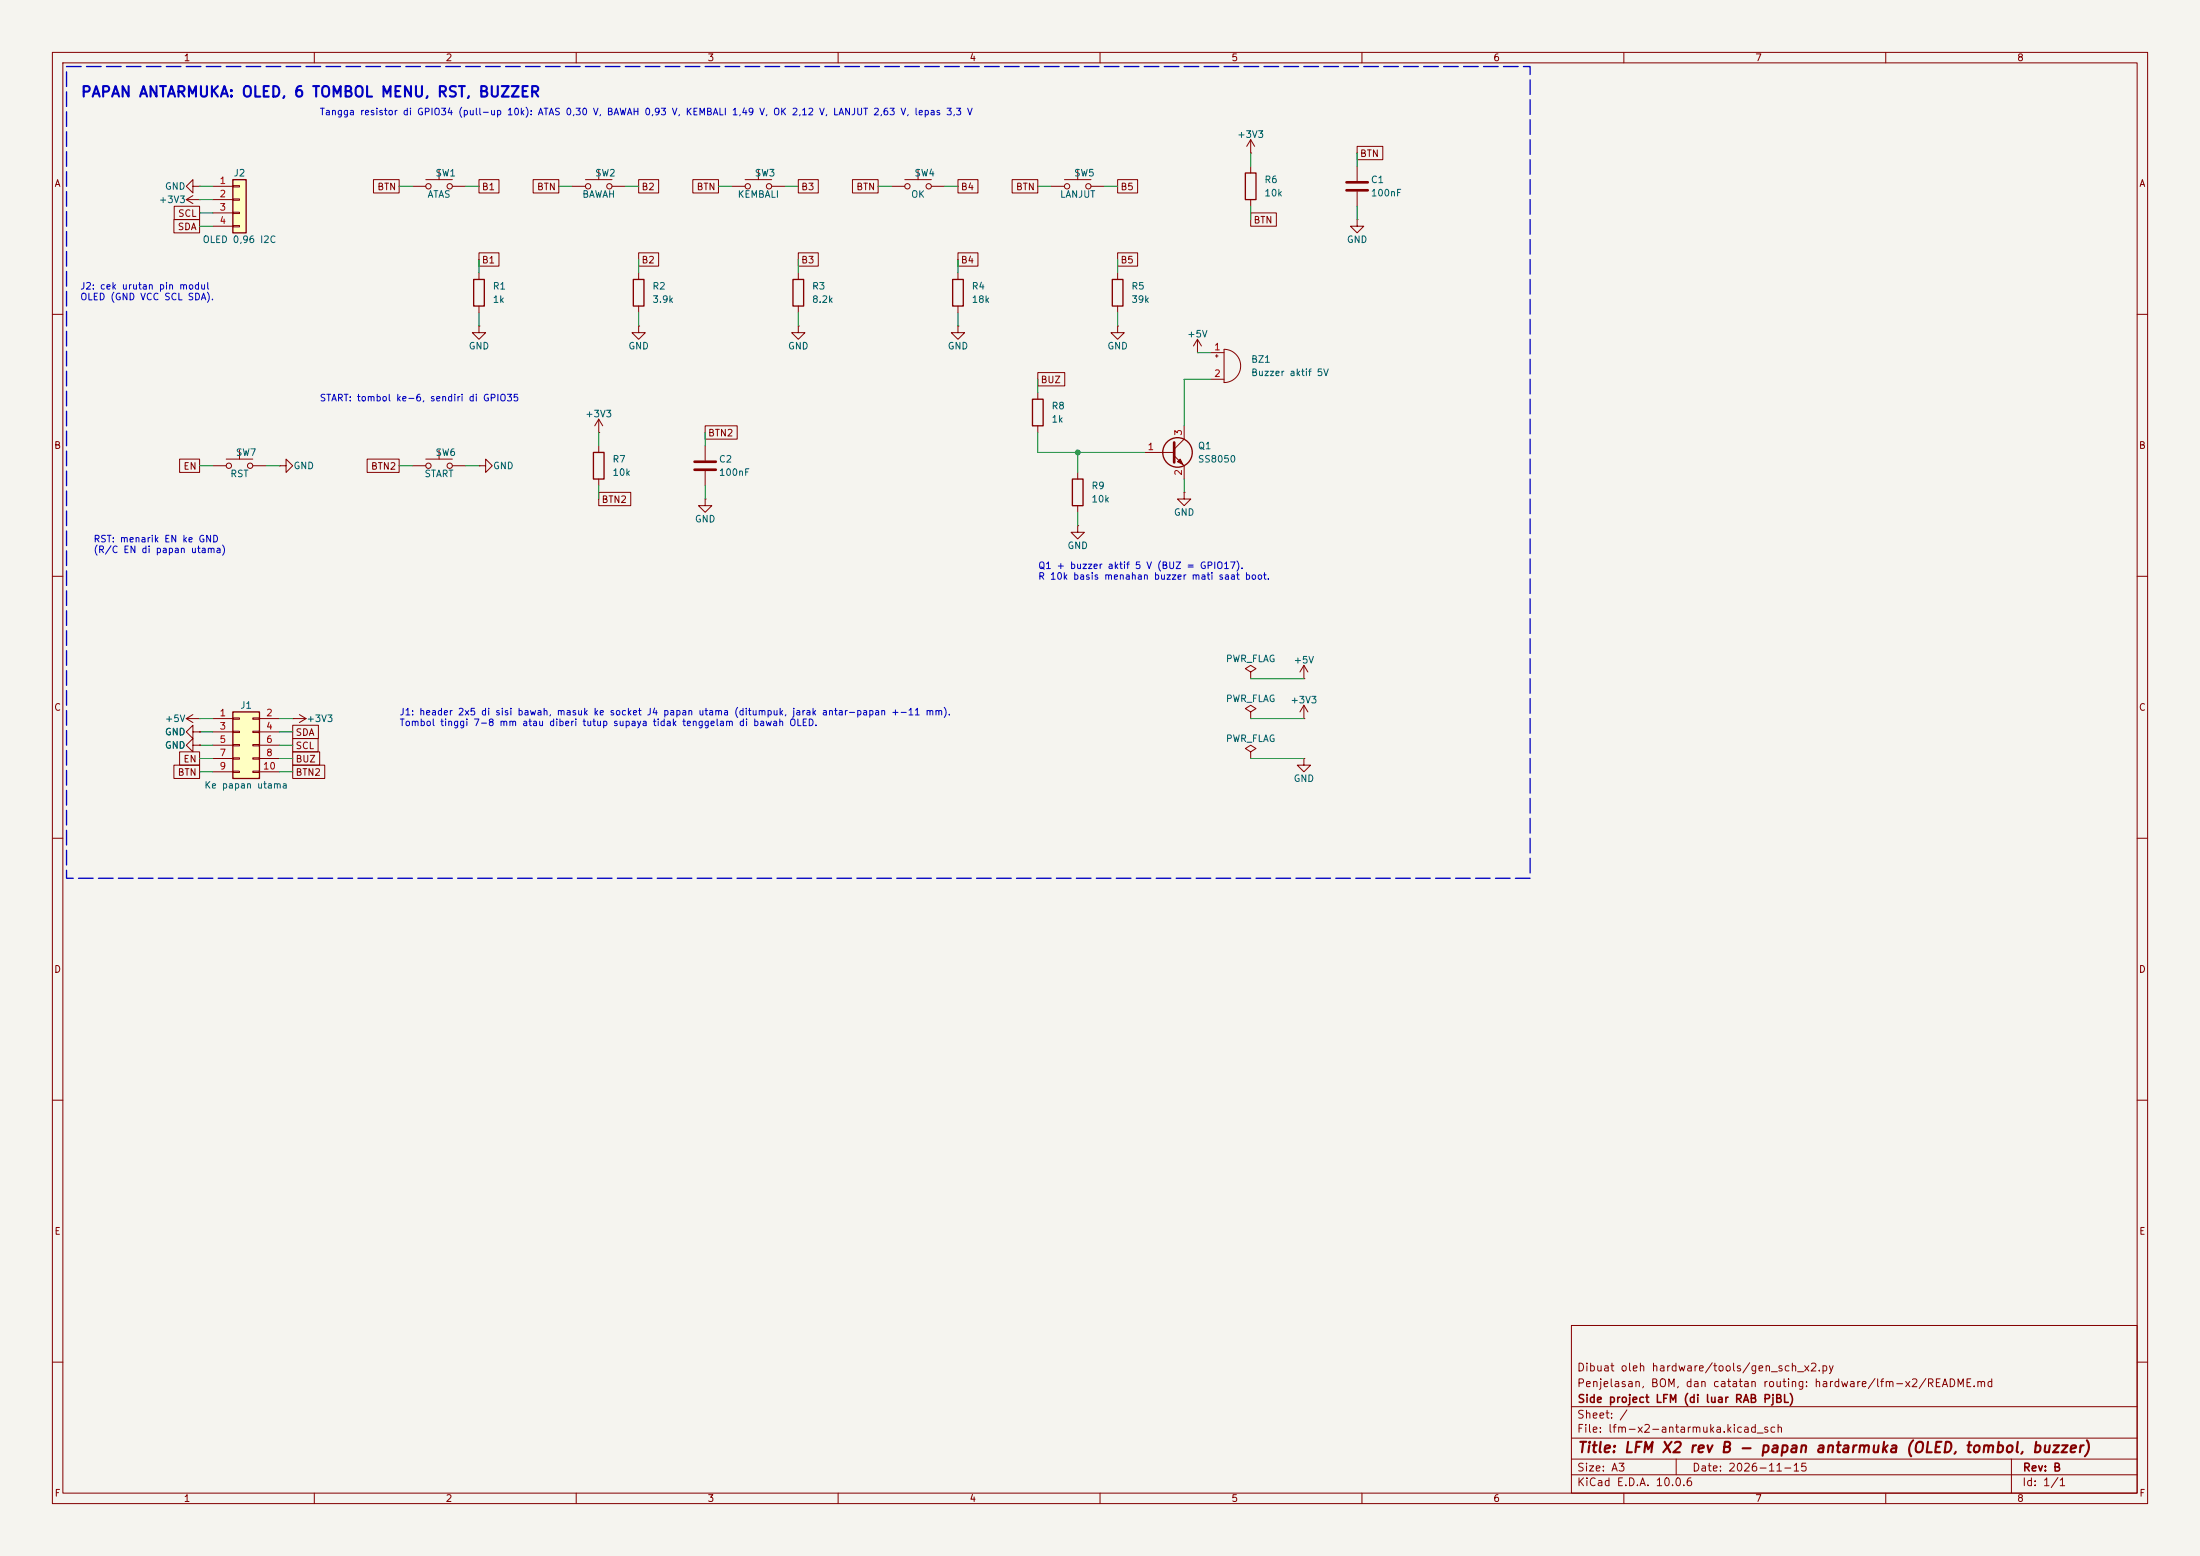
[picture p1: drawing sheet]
<svg xmlns="http://www.w3.org/2000/svg" width="420mm" height="297mm" viewBox="0 0 420 297" stroke-linecap="round" stroke-linejoin="round" font-family="sans-serif">
<path d="M0 0h420v297h-420z" fill="#f5f4ef" stroke="#f5f4ef" stroke-width=".19"/>
<g fill="none" stroke="#840000" stroke-width=".19">
<path d="M10 10h400v277h-400zM12 12h396v273h-396zM60 10v2M110 10v2M160 10v2M210 10v2M260 10v2M310 10v2M360 10v2M36.8 35.6v-1.3l-1.2 1.3 1.2 1.2v-1.2h1.3M38.1 35.6h.1M91.4 52.1v1.2"/>
<path d="M91.4 58.4v1.3M259.1 41.9v1.3h1.2l-1.2 1.3-1.3-1.3h1.3M259.1 41.9h.1M10 60h2M91.4 62.2v1.3h1.3l-1.3 1.3-1.2-1.3h1.2M91.4 62.2h.1M231.1 67.3h2.6M231.1 72.4h2.6M232 67.9h.5M232.3 67.7v.5M233.7 66.7a3.2 3.2 0 0 1 3.1 3.2 3.2 3.2 0 0 1-3.1 3.1zM408 60h2"/>
<path d="M53.3 88.9h1.3v-1.3l1.3 1.3-1.3 1.3v-1.3M53.3 88.9h.1M78.7 88.9h2.6M81.3 87.6h5.1M83.8 85.9v1.7M86.4 88.9h2.5M91.4 88.9h1.3v-1.3l1.3 1.3-1.3 1.3v-1.3M91.4 88.9h.1M134.6 95.3v1.2h1.3l-1.3 1.3-1.3-1.3h1.3M134.6 95.3h.1M10 110h2M408 110h2"/>
<path d="M10 160h2M408 160h2M10 210h2M408 210h2M300 253h108v32h-108zM10 260h2M300 278.5h108M300 274.5h108M300 268.5h108M320 278.5v3M384 278.5v6.5M408 260h2"/>
<path d="M60 285v2M110 285v2M160 285v2M210 285v2M260 285v2M300 281.5h108M310 285v2M360 285v2"/>
<circle cx="81.8" cy="88.9" r=".51"/>
<circle cx="85.9" cy="88.9" r=".51"/>
</g>
<path d="M90.4 53.3h2.1v5.1h-2.1z" fill="none" stroke="#840000" stroke-width=".25"/>
<path d="M44.4 34.3h2.6v10.2h-2.6z" fill="#ffffc2"/>
<path d="M44.4 34.3h2.6v10.2h-2.6z" fill="none" stroke="#840000" stroke-width=".25"/>
<path d="M40.6 35.6h3.8M40.6 38.1h3.8M44.4 35.4h1.3v.3h-1.3zM44.4 38h1.3v.2h-1.3zM40.6 40.6h3.8M40.6 43.2h3.8M44.4 40.5h1.3v.3h-1.3zM44.4 43.1h1.3v.2h-1.3zM55.9 137.2h.1M55.9 137.2h2.5M57.1 136.4l1.3 .8M58.4 137.2l-1.3 .7" fill="none" stroke="#840000" stroke-width=".19"/>
<path d="M44.4 135.9h5.1v12.7h-5.1z" fill="#ffffc2"/>
<g fill="none" stroke="#840000" stroke-width=".25">
<path d="M237.7 33h2.1v5.1h-2.1zM120.9 53.3h2v5.1h-2zM151.4 53.3h2v5.1h-2zM181.9 53.3h2v5.1h-2zM212.3 53.3h2.1v5.1h-2.1zM197.1 76.2h2v5.1h-2zM113.3 86.4h2v5h-2zM204.7 91.4h2.1v5.1h-2.1zM44.4 135.9h5.1v12.7h-5.1z"/>
<circle cx="224.8" cy="86.4" r="2.82"/>
</g>
<g fill="none" stroke="#840000" stroke-width=".19">
<path d="M33.3 39.4h4.8v2.5h-4.8zM35.6 38.1l1.2 .8M35.6 38.1h2.5M36.8 37.3l-1.2 .8M38.1 38.1h.1M71.3 34.3h4.9v2.5h-4.9zM78.7 35.6h2.6M81.3 34.3h5.1M83.8 32.5v1.8M86.4 35.6h2.5M91.4 34.3h3.9v2.5h-3.9zM101.8 34.3h4.9v2.5h-4.9z"/>
<path d="M109.2 35.6h2.6M111.8 34.3h5M114.3 32.5v1.8M116.8 35.6h2.6M121.9 34.3h3.8v2.5h-3.8zM132.3 34.3h4.9v2.5h-4.9zM139.7 35.6h2.5M142.2 34.3h5.1M144.8 32.5v1.8M147.3 35.6h2.6M152.4 34.3h3.8v2.5h-3.8zM162.7 34.3h4.9v2.5h-4.9z"/>
<path d="M170.2 35.6h2.5M172.7 34.3h5.1M175.3 32.5v1.8M177.8 35.6h2.5M182.9 34.3h3.8v2.5h-3.8zM193.2 34.3h4.9v2.5h-4.9zM200.7 35.6h2.5M203.2 34.3h5.1M205.7 32.5v1.8M208.3 35.6h2.5M213.4 34.3h3.8v2.5h-3.8zM238.8 29.2h.1"/>
<path d="M238.8 26.7v2.5M238.8 31.8v1.2M238.8 38.1v1.3M238.8 26.7l-.8 1.2M238.8 26.7l.7 1.2M259.1 27.9h4.9v2.6h-4.9zM259.1 31.8v2.7M259.1 36.6v2.8M33.2 41.9h4.9v2.6h-4.9zM91.4 48.3h3.9v2.5h-3.9zM121.9 48.3h3.8v2.5h-3.8zM121.9 52.1v1.2"/>
<path d="M121.9 58.4v1.3M152.4 48.3h3.8v2.5h-3.8zM152.4 52.1v1.2M152.4 58.4v1.3M182.9 48.3h3.8v2.5h-3.8zM182.9 52.1v1.2M182.9 58.4v1.3M213.4 48.3h3.8v2.5h-3.8zM213.4 52.1v1.2M213.4 58.4v1.3M238.8 40.6h4.9v2.6h-4.9zM121.9 62.2v1.3h1.3l-1.3 1.3-1.3-1.3h1.3"/>
<path d="M121.9 62.2h.1M152.4 62.2v1.3h1.3l-1.3 1.3-1.3-1.3h1.3M152.4 62.2h.1M182.9 62.2v1.3h1.2l-1.2 1.3-1.3-1.3h1.3M182.9 62.2h.1M198.1 71.1h5.2v2.6h-5.2zM198.1 74.9v1.3M213.4 62.2v1.3h1.2l-1.2 1.3-1.3-1.3h1.3M213.4 62.2h.1M228.6 67.3h.1M228.6 64.8l-.8 1.2M228.6 64.8l.8 1.2"/>
<path d="M228.6 64.8v2.5M34.3 87.6h3.8v2.6h-3.8zM40.6 88.9h2.6M43.2 87.6h5.1M45.7 85.9v1.7M48.3 88.9h2.5M70.1 87.6h6.1v2.6h-6.1zM114.3 82.6h.1M114.3 94h6.1v2.5h-6.1zM114.3 80l-.8 1.3M114.3 80l.8 1.3M114.3 80v2.6"/>
<path d="M114.3 85.1v1.3M114.3 91.4v1.3M134.6 81.3h6.1v2.5h-6.1zM134.6 85.1v2.8M134.6 89.9v2.8M198.1 81.3v1.3M205.7 90.2v1.2M205.7 96.5v1.3M218.4 86.4h5.8M224.2 87l1.9 1.9v2.5M226.1 94v1.3h1.2l-1.2 1.2-1.3-1.2h1.3M226.1 94h.1"/>
<path d="M226.1 81.3v2.5l-1.9 1.9M205.7 100.3v1.3h1.3l-1.3 1.3-1.2-1.3h1.2M205.7 100.3h.1M35.6 137.2h2.5M35.6 137.2l1.2 .7M36.8 139.7v-1.3l-1.2 1.3 1.2 1.3v-1.3h1.3M36.8 136.4l-1.2 .8M38.1 139.7h.1M38.1 137.2h.1M40.6 137.2h3.8M40.6 139.7h3.8M44.4 137h1.3v.3h-1.3z"/>
<path d="M44.4 139.6h1.3v.2h-1.3zM48.3 137h1.2v.3h-1.2zM48.3 139.6h1.2v.2h-1.2zM49.5 137.2h3.8M49.5 139.7h3.8M55.9 138.4h4.9v2.6h-4.9zM238.8 128.3l1-.7-1-.6-1.1 .6 1.1 .7v1.2M238.8 129.5h.1M238.8 135.9l1-.6-1-.7-1.1 .7 1.1 .6v1.3M238.8 137.2h.1M248.9 137.2h.1M248.9 129.5h.1"/>
<path d="M248.9 134.6l-.7 1.3M248.9 134.6l.8 1.3M248.9 127v2.5M248.9 134.6v2.6M248.9 127l-.7 1.3M248.9 127l.8 1.3M33.2 146h4.9v2.6h-4.9zM34.3 143.5h3.8v2.6h-3.8zM36.8 142.2v-1.2l-1.2 1.2 1.2 1.3v-1.3h1.3M38.1 142.2h.1M40.6 142.2h3.8M40.6 144.8h3.8"/>
<path d="M40.6 147.3h3.8M44.4 142.1h1.3v.3h-1.3zM44.4 144.7h1.3v.2h-1.3zM44.4 147.2h1.3v.2h-1.3zM48.3 142.1h1.2v.3h-1.2zM48.3 144.7h1.2v.2h-1.2zM48.3 147.2h1.2v.2h-1.2zM49.5 142.2h3.8M49.5 144.8h3.8M49.5 147.3h3.8M55.9 146h6.1v2.6h-6.1zM55.9 141h4.8v2.5h-4.8z"/>
<path d="M55.9 143.5h5.1v2.6h-5.1zM238.8 143.5l1-.6-1-.7-1.1 .7 1.1 .6v1.3M238.8 144.8h.1M248.9 144.8v1.3h1.3l-1.3 1.2-1.3-1.2h1.3M248.9 144.8h.1"/>
<circle cx="81.8" cy="35.6" r=".51"/>
<circle cx="85.9" cy="35.6" r=".51"/>
<circle cx="112.3" cy="35.6" r=".51"/>
<circle cx="116.3" cy="35.6" r=".51"/>
<circle cx="142.7" cy="35.6" r=".51"/>
<circle cx="146.8" cy="35.6" r=".51"/>
<circle cx="173.2" cy="35.6" r=".51"/>
<circle cx="177.3" cy="35.6" r=".51"/>
<circle cx="203.7" cy="35.6" r=".51"/>
<circle cx="207.8" cy="35.6" r=".51"/>
<circle cx="43.7" cy="88.9" r=".51"/>
<circle cx="47.8" cy="88.9" r=".51"/>
</g>
<path d="M257 34.8h4.1M257 36.3h4.1M132.6 88.1h4.1M132.6 89.7h4.1M224.2 84.5v3.8" fill="none" stroke="#840000" stroke-width=".51"/>
<path d="M224.8 88.1l.5-.5 .5 1z" fill="#840000" stroke="#840000" stroke-width=".19"/>
<g fill="none" stroke="#009600" stroke-width=".19">
<path d="M38.1 35.6h2.5M38.1 38.1h2.5M76.2 35.6h2.5M88.9 35.6h2.5M106.7 35.6h2.5M119.4 35.6h2.5M137.2 35.6h2.5M149.9 35.6h2.5M167.6 35.6h2.6M180.3 35.6h2.6M198.1 35.6h2.6M210.8 35.6h2.6"/>
<path d="M238.8 29.2v2.6M238.8 39.4v2.5M259.1 29.2v2.6M259.1 39.4v2.5M38.1 43.2h2.5M38.1 40.6h2.5M91.4 49.5v2.6M91.4 59.7v2.5M121.9 49.5v2.6M121.9 59.7v2.5M152.4 49.5v2.6M152.4 59.7v2.5"/>
<path d="M182.9 49.5v2.6M182.9 59.7v2.5M213.4 49.5v2.6M213.4 59.7v2.5M198.1 72.4v2.5M228.6 67.3h2.5M231.1 72.4h-5v8.9M38.1 88.9h2.5M50.8 88.9h2.5M76.2 88.9h2.5M88.9 88.9h2.5M114.3 82.6v2.5"/>
<path d="M114.3 92.7v2.6M134.6 82.6v2.5M134.6 92.7v2.6M198.1 82.6v3.8h20.3M205.7 86.4v3.8M205.7 97.8v2.5M226.1 91.4v2.6M38.1 137.2h2.5M38.1 139.7h2.5M53.3 137.2h2.6M53.3 139.7h2.6M238.8 137.2h10.1"/>
<path d="M238.8 129.5h10.1M38.1 144.8h2.5M38.1 142.2h2.5M38.1 147.3h2.5M53.3 144.8h2.6M53.3 142.2h2.6M53.3 147.3h2.6M238.8 144.8h10.1"/>
</g>
<path d="M12.7 12.7h279.4v154.9h-279.4z" fill="none" stroke="#0000c2" stroke-width=".25" stroke-dasharray="2.8 1"/>
<circle cx="205.7" cy="86.4" r=".46" fill="#009600" stroke="#009600" stroke-width=".19"/>
<text font-size="2" fill="#0000c2" x="15.3" y="19">PAPAN ANTARMUKA: OLED, 6 TOMBOL MENU, RST, BUZZER</text>
<text font-size="2" fill="#840000" x="301" y="277.8">Title: LFM X2 rev B - papan antarmuka (OLED, tombol, buzzer)</text>
<g font-size="1.5" fill="#840000">
<text x="300.9" y="262.1">Dibuat oleh hardware/tools/gen_sch_x2.py</text>
<text x="300.9" y="265.1">Penjelasan, BOM, dan catatan routing: hardware/lfm-x2/README.md</text>
<text x="301" y="268.1">Side project LFM (di luar RAB PjBL)</text>
<text x="300.9" y="273.8">File: lfm-x2-antarmuka.kicad_sch</text>
<text x="300.9" y="271.1">Sheet: /</text>
<text x="300.9" y="281.2">Size: A3</text>
<text x="322.9" y="281.2">Date: 2026-11-15</text>
<text x="386" y="281.2">Rev: B</text>
<text x="300.9" y="284">KiCad E.D.A. 10.0.6</text>
<text x="385.9" y="284">Id: 1/1</text>
</g>
<g font-size="1.3" fill="#840000">
<text x="35" y="12">1</text>
<text x="85" y="12">2</text>
<text x="135" y="12">3</text>
<text x="185" y="12">4</text>
<text x="235" y="12">5</text>
<text x="285" y="12">6</text>
<text x="335" y="12">7</text>
<text x="385" y="12">8</text>
<text x="10.3" y="36">A</text>
<text x="259.5" y="30.3">BTN</text>
<text x="408.3" y="36">A</text>
<text x="33.9" y="41.7">SCL</text>
<text x="71.9" y="36.6">BTN</text>
<text x="91.9" y="36.6">B1</text>
<text x="102.4" y="36.6">BTN</text>
<text x="122.4" y="36.6">B2</text>
<text x="132.9" y="36.6">BTN</text>
<text x="152.8" y="36.6">B3</text>
<text x="163.4" y="36.6">BTN</text>
<text x="183.3" y="36.6">B4</text>
<text x="193.8" y="36.6">BTN</text>
<text x="213.8" y="36.6">B5</text>
<text x="33.8" y="44.2">SDA</text>
<text x="239.2" y="43">BTN</text>
<text x="91.9" y="50.6">B1</text>
<text x="122.4" y="50.6">B2</text>
<text x="152.8" y="50.6">B3</text>
<text x="183.3" y="50.6">B4</text>
<text x="213.8" y="50.6">B5</text>
<text x="198.6" y="73.4">BUZ</text>
<text x="135.1" y="83.6">BTN2</text>
<text x="10.2" y="86">B</text>
<text x="34.9" y="90">EN</text>
<text x="70.7" y="90">BTN2</text>
<text x="408.2" y="86">B</text>
<text x="114.7" y="96.3">BTN2</text>
<text x="10.2" y="136">C</text>
<text x="408.2" y="136">C</text>
<text x="56.3" y="140.8">SDA</text>
<text x="56.3" y="143.3">SCL</text>
<text x="33.8" y="148.4">BTN</text>
<text x="34.9" y="145.8">EN</text>
<text x="56.3" y="148.4">BTN2</text>
<text x="56.3" y="145.8">BUZ</text>
<text x="10.2" y="186">D</text>
<text x="408.2" y="186">D</text>
<text x="10.3" y="236">E</text>
<text x="408.3" y="236">E</text>
<text x="10.3" y="286">F</text>
<text x="35" y="287">1</text>
<text x="85" y="287">2</text>
<text x="135" y="287">3</text>
<text x="185" y="287">4</text>
<text x="235" y="287">5</text>
<text x="285" y="287">6</text>
<text x="335" y="287">7</text>
<text x="385" y="287">8</text>
<text x="408.3" y="286">F</text>
</g>
<g font-size="1.3" fill="#0000c2">
<text x="60.9" y="22.3">Tangga resistor di GPIO34 (pull-up 10k): ATAS 0,30 V, BAWAH 0,93 V, KEMBALI 1,49 V, OK 2,12 V, LANJUT 2,63 V, lepas 3,3 V</text>
<text x="15.2" y="55.6">J2: cek urutan pin modul</text>
<text x="15.2" y="57.6">OLED (GND VCC SCL SDA).</text>
<text x="60.9" y="76.9">START: tombol ke-6, sendiri di GPIO35</text>
<text x="17.8" y="103.8">RST: menarik EN ke GND</text>
<text x="17.8" y="105.9">(R/C EN di papan utama)</text>
<text x="198.1" y="108.9">Q1 + buzzer aktif 5 V (BUZ = GPIO17).</text>
<text x="198.1" y="111">R 10k basis menahan buzzer mati saat boot.</text>
<text x="76.2" y="136.9">J1: header 2x5 di sisi bawah, masuk ke socket J4 papan utama (ditumpuk, jarak antar-papan +-11 mm).</text>
<text x="76.2" y="138.9">Tombol tinggi 7-8 mm atau diberi tutup supaya tidak tenggelam di bawah OLED.</text>
</g>
<g font-size="1.3" fill="#006464">
<text x="236.1" y="26.6">+3V3</text>
<text x="44.5" y="34">J2</text>
<text x="83" y="34">SW1</text>
<text x="113.5" y="34">SW2</text>
<text x="144" y="34">SW3</text>
<text x="174.5" y="34">SW4</text>
<text x="204.9" y="34">SW5</text>
<text x="241.3" y="35.3">R6</text>
<text x="261.6" y="35.3">C1</text>
<text x="30.2" y="39.1">+3V3</text>
<text x="31.4" y="36.5">GND</text>
<text x="81.5" y="38">ATAS</text>
<text x="111.1" y="38">BAWAH</text>
<text x="140.7" y="38">KEMBALI</text>
<text x="173.8" y="38">OK</text>
<text x="202.3" y="38">LANJUT</text>
<text x="241.3" y="37.8">10k</text>
<text x="261.6" y="37.8">100nF</text>
<text x="38.6" y="46.7">OLED 0,96 I2C</text>
<text x="257" y="46.7">GND</text>
<text x="94" y="55.6">R1</text>
<text x="94" y="58.1">1k</text>
<text x="124.4" y="55.6">R2</text>
<text x="124.4" y="58.1">3.9k</text>
<text x="154.9" y="55.6">R3</text>
<text x="154.9" y="58.1">8.2k</text>
<text x="185.4" y="55.6">R4</text>
<text x="185.4" y="58.1">18k</text>
<text x="215.9" y="55.6">R5</text>
<text x="215.9" y="58.1">39k</text>
<text x="226.5" y="64.7">+5V</text>
<text x="89.4" y="67">GND</text>
<text x="119.9" y="67">GND</text>
<text x="150.3" y="67">GND</text>
<text x="180.8" y="67">GND</text>
<text x="211.3" y="67">GND</text>
<text x="238.7" y="69.5">BZ1</text>
<text x="238.7" y="72.1">Buzzer aktif 5V</text>
<text x="111.6" y="80">+3V3</text>
<text x="200.6" y="78.4">R8</text>
<text x="200.6" y="81">1k</text>
<text x="44.9" y="87.3">SW7</text>
<text x="55.9" y="89.9">GND</text>
<text x="83" y="87.3">SW6</text>
<text x="94" y="89.9">GND</text>
<text x="116.8" y="88.6">R7</text>
<text x="137.1" y="88.6">C2</text>
<text x="228.6" y="86.1">Q1</text>
<text x="228.6" y="88.6">SS8050</text>
<text x="43.9" y="91.4">RST</text>
<text x="80.9" y="91.4">START</text>
<text x="116.8" y="91.1">10k</text>
<text x="137.1" y="91.1">100nF</text>
<text x="208.3" y="93.7">R9</text>
<text x="132.6" y="100">GND</text>
<text x="208.3" y="96.2">10k</text>
<text x="224" y="98.8">GND</text>
<text x="203.7" y="105.1">GND</text>
<text x="233.9" y="126.7">PWR_FLAG</text>
<text x="246.9" y="126.9">+5V</text>
<text x="45.8" y="135.6">J1</text>
<text x="233.9" y="134.3">PWR_FLAG</text>
<text x="246.3" y="134.6">+3V3</text>
<text x="31.4" y="143.2">GND</text>
<text x="31.4" y="140.7">GND</text>
<text x="31.4" y="138.1">+5V</text>
<text x="58.4" y="138.1">+3V3</text>
<text x="233.9" y="141.9">PWR_FLAG</text>
<text x="246.9" y="149.6">GND</text>
<text x="38.9" y="150.8">Ke papan utama</text>
</g>
<g font-size="1.3" fill="#a90000">
<text x="41.8" y="35.4">1</text>
<text x="41.8" y="38">2</text>
<text x="41.8" y="40.5">3</text>
<text x="41.8" y="43">4</text>
<text x="231.7" y="67.2">1</text>
<text x="231.7" y="72.3">2</text>
<text x="225.9" y="83.3" transform="rotate(-90 225.9 83.3)">3</text>
<text x="219" y="86.2">1</text>
<text x="225.9" y="90.9" transform="rotate(-90 225.9 90.9)">2</text>
<text x="41.8" y="137">1</text>
<text x="50.7" y="137">2</text>
<text x="41.8" y="139.6">3</text>
<text x="41.8" y="142.1">5</text>
<text x="50.7" y="139.6">4</text>
<text x="50.7" y="142.1">6</text>
<text x="41.8" y="144.6">7</text>
<text x="41.8" y="147.2">9</text>
<text x="50.1" y="147.2">10</text>
<text x="50.7" y="144.6">8</text>
</g>
</svg>
